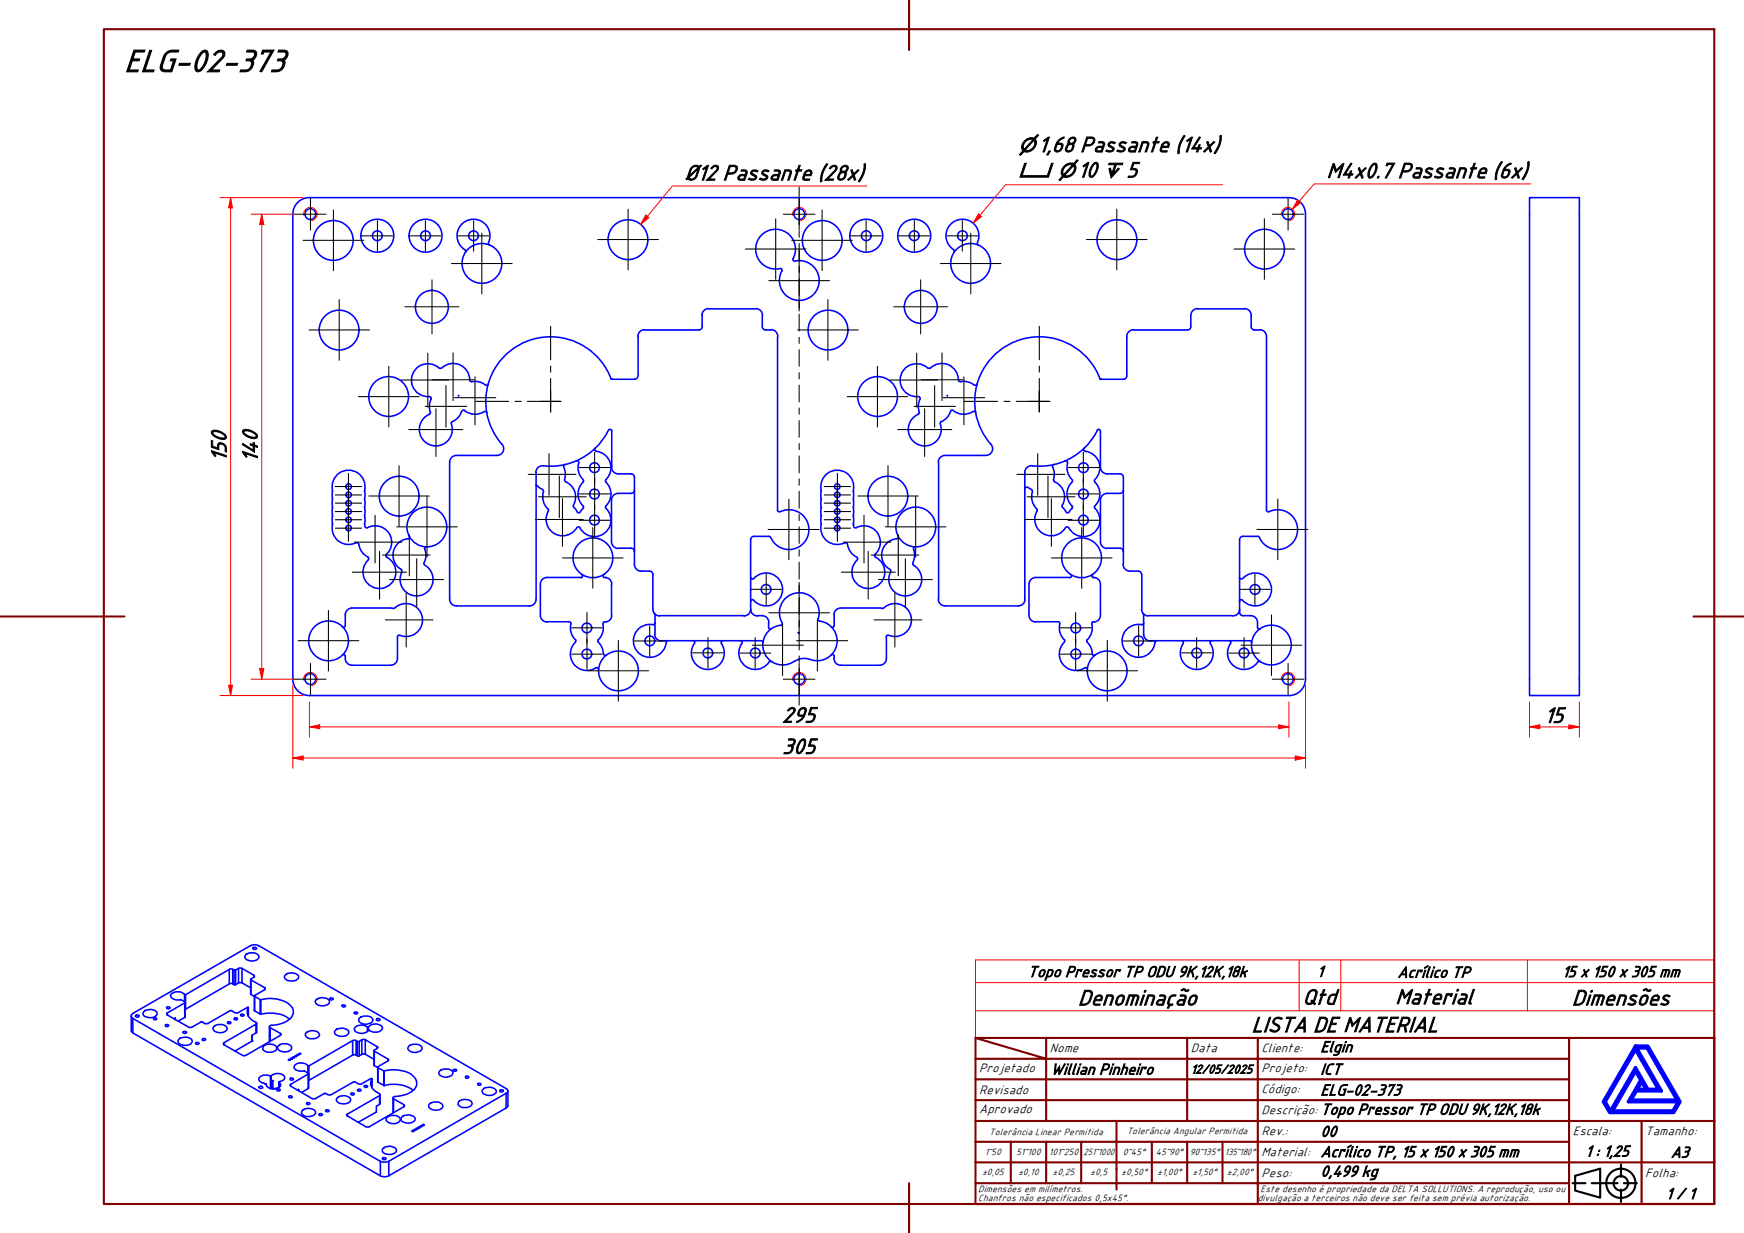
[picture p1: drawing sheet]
<svg xmlns="http://www.w3.org/2000/svg" width="420mm" height="297mm" viewBox="0 0 420 297" stroke-linecap="round" stroke-linejoin="round" font-family="sans-serif">
<!-- layer: Visible (ABNT) -->
<g fill="none" stroke="#00f" stroke-width=".38">
<path d="M74.5 47.6a4 4 0 0 0-4 4M117.7 58.5v.3l.2 .3M235.5 58.5v.3l.2 .3M310.5 47.6a4 4 0 0 1 4 4M112 60.2l.2 .2-.1 .4M155.3 79.4a1.62 1.62 0 0 0-1.6 1.6M169.2 78.7a.79 .79 0 0 1-.8 .8h-13.1M169.2 76v2.7M170.7 74.3a1.62 1.62 0 0 0-1.6 1.7M170.8 74.4h11.3M182.1 74.3a1.62 1.62 0 0 1 1.6 1.7M183.6 76v2.7"/>
<path d="M183.6 78.7a.79 .79 0 0 0 .8 .8M184.5 79.5h1.2M185.8 79.4a1.62 1.62 0 0 1 1.6 1.6M187.9 64.7l.4 .2 .1 .4M191.1 62.3v.4l.4 .2M229.7 60.2l.2 .2v.4M103.4 95.6l.4 .1v.5M103.5 99.8a4 4 0 0 0-2.1 5.3 4 4 0 0 0 5.3 2 4 4 0 0 0 2-5.2l.3-.3M103.7 99.3l-.3 .5M103.9 96.2l-.5 1.5 .3 1.6M105.8 88.7a4 4 0 0 0-6.5 1.6 4 4 0 0 0 4.2 5.2M106.4 88.6h-.6"/>
<path d="M106.4 88.7a4 4 0 0 1 4.3-.8 4 4 0 0 1 2.5 3.6M111.2 99.1l-.8 1.5-1.4 1M111.3 99.1a.41 .41 0 0 1 .6-.2 3.9 3.9 0 0 0 4.7 .3M113.2 91.5l.1 .3 .4 .1M116.6 99.2a.41 .41 0 0 1 .7 .3 15.8 15.8 0 0 0 3.9 7.8 1.62 1.62 0 0 1-1.5 2.4h-9.8M147.4 91.4a15.7 15.7 0 0 0-15.4-10.2 15.7 15.7 0 0 0-14.5 11.5l-.3 .1-1.8-.8h-1.7M147.5 91.3h-.2M147.5 91.4h5.4M153.7 90.6a.79 .79 0 0 1-.8 .8M153.7 81.1v9.4M187.3 81.1v41.8M221.2 95.6l.4 .1v.5"/>
<path d="M221.5 99.3l-.3 .5M224.2 88.6h-.6M229.7 98.9a.41 .41 0 0 0-.7 .2M230.9 91.5l.1 .3 .4 .1M234.4 99.2a.41 .41 0 0 1 .7 .3M235.4 92.5a.41 .41 0 0 1-.7 .2M80.1 118.2v.1M87.8 118.2v.1M110 109.7a1.62 1.62 0 0 0-1.7 1.6v33M129.2 116.8l1.7 1.4a4.3 4.3 0 0 0 1.1 4.4M129.2 116.8v27.5M136 115.5l.3 .5"/>
<path d="M136.1 111.9l-.3 .2v.4M138.9 111l.4 .1 .1 .4M140.5 115.5l.1 .3-.1 .3M146 116.2a4.2 4.2 0 0 1-.1 6l.1 .3M147.3 112.5a1.62 1.62 0 0 0 1.7 1.7h3.1a.79 .79 0 0 1 .7 .8v3.1M147.4 112.6v-8.8l-.3-.4-.5 .2a20.5 20.5 0 0 1-3.3 4.7l.1 .3a4.1 4.1 0 0 1 3.5 2.7 4.1 4.1 0 0 1-1 4.4l.1 .4M152.8 118.1a.79 .79 0 0 1-.7 .8h-3.2a1.62 1.62 0 0 0-1.6 1.6M197.9 118.2v.1M205.6 118.2v.1M226.8 101.6l-.3 .5M247.6 117.4h-.5l-.2 .3M248.5 117.9l.2 .5"/>
<path d="M253.8 115.5l.3 .5M253.9 111.9l-.3 .2v.4M256.6 111l.4 .1 .2 .4M258.3 115.5l.1 .3-.1 .3M261.2 108l-.1 .4 .3 .3M263.8 115.5l-.1 .3 .1 .3M80.1 126.2v.1M80.1 122.2v.1M80.1 124.1v.2M80.1 120.1v.2M85.8 130.8h.4l.2 .3M87.8 120.1v.2"/>
<path d="M87.8 122.2v.1M87.8 124.1v.2M87.8 126.2v.1M88 126.8l.2 .3h.4M88.6 134.2l.2 .3-.1 .4M93.1 133.6l-.1 .3 .2 .3M96.6 137.2l.2 .5M98.6 129.2a.41 .41 0 0 1-.3 .6M102.2 135.6l.1 .5M102.7 131.7a.41 .41 0 0 0-.4 .6M132 122.6l.1 .5M132.1 123.1a4 4 0 0 0 1.4 5.4 4 4 0 0 0 5.5-1.4"/>
<path d="M138.2 121.7v.5M139 127.1l.4-.2 .3 .2M139 123.3l.4 .3 .4-.2M140 139.1h-8.2a1.62 1.62 0 0 0-1.6 1.7v7.4a1.62 1.62 0 0 0 1.6 1.6M140.2 138.4l.1 .5-.4 .3M140.2 138.4a4.8 4.8 0 0 1-1-7.2 4.8 4.8 0 0 1 7.2 0 4.8 4.8 0 0 1-.9 7.2M140.5 121.9l.1 .3-.1 .3M145.5 138.4l-.2 .5 .4 .3M146 122.4a4 4 0 0 1-.4 6.1 4 4 0 0 1-5.9-1.4M147.3 130.5a1.62 1.62 0 0 0 1.6 1.6M147.3 120.5v10M149 132.1h3.1a.79 .79 0 0 1 .7 .8v3.1a1.62 1.62 0 0 0 1.7 1.6"/>
<path d="M154.4 137.6h2.1a.79 .79 0 0 1 .8 .8M157.3 138.4v8.3M180.8 139.1l.2 .3 .3 .1a4.1 4.1 0 0 1 4.1-1.3 4.1 4.1 0 0 1 3.1 3.1 4.1 4.1 0 0 1-2.4 4.4 4.1 4.1 0 0 1-4.8-1.3l-.3 .2-.2 .3M180.8 130v9.1M185.6 129.5l-.3-.3h-3.6a.79 .79 0 0 0-.9 .8M187.3 122.9a.41 .41 0 0 0 .6 .4M188 123.3a4.8 4.8 0 0 1 6.4 2.3 4.8 4.8 0 0 1-2.4 6.4 4.8 4.8 0 0 1-6.3-2.5M197.9 126.2v.1M197.9 122.2v.1M197.9 124.1v.2M197.9 120.1v.2M203.5 130.8h.4l.2 .3"/>
<path d="M205.6 120.1v.2M205.6 122.2v.1M205.6 124.1v.2M205.6 126.2v.1M205.7 126.8l.2 .3h.4M206.4 134.2l.2 .3-.1 .4M210.8 133.6l-.1 .3 .2 .3M214.4 137.2l.2 .5M216.4 129.2a.41 .41 0 0 1-.4 .6M219.9 135.6l.2 .5M220.5 131.7a.41 .41 0 0 0-.4 .6M249.7 122.6l.1 .5"/>
<path d="M255.9 121.7l.1 .5M256.7 127.1l.4-.2 .3 .2M256.8 123.3l.4 .3 .4-.2M257.9 138.4l.2 .5-.4 .3M258.3 121.9l.1 .3-.1 .3M263.3 138.4l-.2 .5 .4 .3M263.8 121.9l-.1 .3 .1 .3M298.6 139.1l.2 .4 .5-.1M303.1 129.2l.3 .3M305.1 122.9a.41 .41 0 0 0 .6 .4 4.8 4.8 0 0 1 6.5 2.2 4.8 4.8 0 0 1-2.4 6.5 4.8 4.8 0 0 1-6.4-2.5M82.5 157.8l.3-.1 .3 .1 .1 .8M82.5 151a4.8 4.8 0 0 0-6.7 0 4.8 4.8 0 0 0 0 6.8 4.8 4.8 0 0 0 6.7 0"/>
<path d="M83.2 158.6a1.62 1.62 0 0 0 1.6 1.7h9.4M83.2 148.1v2.8l-.4 .2-.3-.1M94.1 146.5l.5 .1M94.2 146.5h-9.4a1.62 1.62 0 0 0-1.6 1.6M95.1 146.5l-.5 .1M95.1 146.5a4 4 0 0 1 6.6 2.3 4 4 0 0 1-5.6 4.2l-.3 .4v5.2M95.8 158.6a1.62 1.62 0 0 1-1.7 1.7M108.3 144.4a1.62 1.62 0 0 0 1.7 1.6M129.2 144.4a1.62 1.62 0 0 1-1.7 1.6h-17.6M131.8 149.8h5.3l.4 .1v.4M137.5 150.3v1.8l.4 1.1 .7 .9M138.6 154.1l.1 .3-.1 .3"/>
<path d="M138.6 154.7a4 4 0 0 0-.3 5.3 4 4 0 0 0 5.2 .9M144.1 154.1l-.1 .3 .1 .3M145.4 157.5l.3 .4 .4-.1M145.7 149.8l-.3 .1-.1 .4M157.3 146.8l.4 1M157.3 150.5a4 4 0 0 0-4.6 3.4 4 4 0 0 0 3.6 4.5 4 4 0 0 0 4.3-3.9l.3-.1h6.1l.3 .2v.4M157.7 147.8l.1 2.3-.2 .3-.3 .1M167.3 155a4 4 0 0 0 3.2 6.3 4 4 0 0 0 3.3-6.3M174.1 154.4l-.3 .2v.4M174.2 154.4h4.2l.4 .2-.1 .4M178.7 155a4 4 0 0 0 1 5.6 4 4 0 0 0 5.6-1.1M180.8 146.8a1.62 1.62 0 0 0 1.7 1.6"/>
<path d="M180.8 144.9v1.8M182.4 148.3h1.2M183.6 148.3a1.62 1.62 0 0 1 1.6 1.6M185.2 150v1.3l.3 .3 1.7-.8 .9-.2M188.4 150a.41 .41 0 0 1-.3 .7M191.4 159.3a5.2 5.2 0 0 1-5.8 0l-.3 .2M192.5 152.4l-.1 .2M195.1 158.9l-1.1-.3-1.1 .1-1.5 .7M197.1 149.1v.3a7.6 7.6 0 0 1 3.2 1.6M200.3 157.8a4.8 4.8 0 0 1-5.2 1.1M200.3 151a4.8 4.8 0 0 1 0 6.8M200.3 157.8l.4-.1 .3 .4"/>
<path d="M201 150.7l-.3 .4-.4-.1M212.9 146.5l-.5 .1M214.1 153.1a.41 .41 0 0 0-.6 .3M254.9 149.8l.3 .1 .1 .4M256.4 154.1l.1 .3-.1 .3M261.9 154.1l-.1 .3 .1 .3M263.1 157.5l.3 .4 .4-.1M263.4 149.8l-.3 .1-.1 .4M275.4 147.8l.1 .2M275.5 150.1l-.1 .3-.4 .1M278.7 154.4l-.4 .3M284.7 154.4l.4 .2-.1 .4"/>
<path d="M291.9 154.4l-.3 .2v.4M296.1 154.4l.4 .2v.4M299.3 144.6l-.5-.1-.2 .4M301.1 154.4l.4 .1 .1 .3M303 151.1l.2 .4h.4M303.6 159.4l-.3-.1-.3 .2M70.5 163.6a4 4 0 0 0 4 4M143.6 160.9h.4l.2 .4M261.4 160.9h.4l.2 .4M314.5 163.6a4 4 0 0 1-4 4"/>
<circle cx="198.1" cy="57.9" r="4.8"/>
<circle cx="269.1" cy="57.7" r="4.8"/>
<circle cx="199.5" cy="79.5" r="4.8"/>
<circle cx="233.8" cy="63.5" r="4.8"/>
<circle cx="304.6" cy="60" r="4.8"/>
<circle cx="211.4" cy="95.5" r="4.8"/>
<circle cx="213.9" cy="119.5" r="4.8"/>
<circle cx="220.6" cy="127" r="4.8"/>
<circle cx="260.6" cy="134.4" r="4.8"/>
<circle cx="306.3" cy="155.4" r="4.8"/>
<circle cx="266.7" cy="161.6" r="4.8"/>
</g>
<circle cx="145.7" cy="139.1" r=".19" fill="#00f"/>
<g fill="none" stroke="#00f" stroke-width=".38">
<path d="M70.5 51.6v112M74.5 47.6h236M117.7 58.5a4 4 0 0 0-1.8-5.2 4 4 0 0 0-5.3 1.5 4 4 0 0 0 1.4 5.4M235.5 58.5a4 4 0 0 0-1.8-5.2 4 4 0 0 0-5.3 1.5 4 4 0 0 0 1.4 5.4M314.5 51.6v112M368.5 47.6h12v120h-12zM191 62.3a4.8 4.8 0 0 0-2.9-6.9 4.8 4.8 0 0 0-6 4.5 4.8 4.8 0 0 0 5.8 4.8M191.5 62.9a4.8 4.8 0 0 1 5.9 4.8 4.8 4.8 0 0 1-6.1 4.5 4.8 4.8 0 0 1-2.9-6.9M273.1 79.4a1.62 1.62 0 0 0-1.6 1.6v9.5M286.9 78.7a.79 .79 0 0 1-.8 .8h-13.1M286.9 76v2.7M288.5 74.4h11.3"/>
<path d="M288.5 74.3a1.62 1.62 0 0 0-1.6 1.7M299.8 74.3a1.62 1.62 0 0 1 1.6 1.7M301.4 78.7a.79 .79 0 0 0 .8 .8M301.4 76v2.7M302.2 79.5h1.3M303.5 79.4a1.62 1.62 0 0 1 1.6 1.6v41.9M110.4 95.3v.1M110.5 95.3v.1M117.6 92.5a15.6 15.6 0 0 0-.3 6.9M221.2 99.8a4 4 0 0 0-2.1 5.1 4 4 0 0 0 5.1 2.3 4 4 0 0 0 2.3-5.1M221.6 96.2l-.4 1.5 .3 1.6M223.5 88.7a4 4 0 0 0-6.4 1.6 4 4 0 0 0 4.1 5.2"/>
<path d="M224.1 88.7a4 4 0 0 1 4.4-.8 4 4 0 0 1 2.4 3.6M228.2 95.3v.1M228.2 95.3h.1M228.3 95.3l-.1 .1M229 99.1l-.9 1.5-1.4 1M229.6 98.9a4 4 0 0 0 4.8 .3M231.4 92h1.7l1.6 .8M265.1 91.4a15.6 15.6 0 0 0-22.8-8 15.6 15.6 0 0 0-3.4 23.9 1.62 1.62 0 0 1-1.4 2.4M265.2 91.4h5.4M265.3 91.3h-.2M271.5 90.6a.79 .79 0 0 1-.8 .8M80.1 118.1a4 4 0 0 1 3.9-4.8 4 4 0 0 1 3.8 4.8"/>
<path d="M80.1 118.3v1.8M87.8 118.3v1.8M129.2 113.8v3M135.8 112.5l.4 1.5-.2 1.5M136.3 116.1a4 4 0 0 1 1.8 5.6M139.4 111.5a4 4 0 0 0 1.1 4M140.5 116.2a4 4 0 0 0 0 5.7M143.4 108a16.3 16.3 0 0 1-13.2 4.3l-.8 .6-.3 .9M152.8 118.1v14.8M197.8 118.1a4 4 0 0 1 3.9-4.8 4 4 0 0 1 3.9 4.8M197.8 118.3v1.8M205.6 118.3v1.8"/>
<path d="M226.1 111.3v33M227.7 109.7a1.62 1.62 0 0 0-1.6 1.6M227.7 109.7h9.8M246.9 113.8v30.5M247.6 117.4l.9 .5M248.7 118.5a4 4 0 0 0 1.1 4.1M253.6 112.5l.4 1.5-.2 1.5M254.1 116.1a4 4 0 0 1 1.8 5.6M257.2 111.5a4 4 0 0 0 1.1 4M258.3 116.2a4 4 0 0 0 0 5.7M261.4 108.7a4 4 0 0 1 3.4 2.7 4 4 0 0 1-1 4.1M263.8 116.2a4 4 0 0 1 0 5.7"/>
<path d="M264.3 103.7l.5-.3 .3 .4v8.7a1.62 1.62 0 0 0 1.6 1.7M264.4 103.6a15.6 15.6 0 0 1-16.1 8.6l-.6 .2-.5 .5-.3 .9M266.7 114.2h3.1a.79 .79 0 0 1 .8 .8v21M266.7 118.9a1.62 1.62 0 0 0-1.6 1.6M270.6 118.1a.79 .79 0 0 1-.8 .8h-3.1M80.1 126.3a4 4 0 0 0 1.4 4 4 4 0 0 0 4.3 .4M80.1 124.3v1.8M80.1 122.3v1.8M80.1 120.3v1.8M86.4 131.1l.6 1.6 .7 .9 1 .6M87.8 126.3l.1 .5M87.8 120.3v1.8"/>
<path d="M87.8 124.3v1.8M87.8 122.3v1.8M88.6 127.1a4 4 0 0 1 5 1.3 4 4 0 0 1-.5 5.2M93.1 134.2a4 4 0 0 1 1.6 5.8 4 4 0 0 1-5.9 .8 4 4 0 0 1-.1-5.9M98.3 129.8a4 4 0 0 0-3.5 3.1 4 4 0 0 0 1.9 4.3M102.3 136.1a4 4 0 0 1 1.5 5.4 4 4 0 0 1-5.3 1.6 4 4 0 0 1-1.7-5.3M102.3 132.3l.3 1.7-.4 1.6M138.2 122.2l.9 1.1M140.2 138.4a4.8 4.8 0 0 0 5.3 0M140.5 122.4l-.7 .9M145.8 139.1a1.62 1.62 0 0 1 1.6 1.6M180.8 139.1v5.8"/>
<path d="M197.8 126.3a4 4 0 0 0 1.5 4 4 4 0 0 0 4.2 .4M197.8 124.3v1.8M197.8 122.3v1.8M197.8 120.3v1.8M204.2 131.1l.5 1.6 .7 .9 1 .6M205.6 126.3l.1 .5M205.6 120.3v1.8M205.6 124.3v1.8M205.6 122.3v1.8M206.3 127.1a4 4 0 0 1 5.1 1.3 4 4 0 0 1-.6 5.2M210.9 134.2a4 4 0 0 1 1.6 5.8 4 4 0 0 1-5.9 .8 4 4 0 0 1-.1-5.9M216 129.8a4 4 0 0 0-3.5 3.1 4 4 0 0 0 1.9 4.3"/>
<path d="M220 136.1a4 4 0 0 1 1.6 5.4 4 4 0 0 1-5.4 1.6 4 4 0 0 1-1.6-5.3M220.1 132.3l.2 1.7-.4 1.6M249.8 123.1a4 4 0 0 0 1.5 5.4 4 4 0 0 0 5.4-1.4M256 122.2l.8 1.1M257.7 139.1h-8.2a1.62 1.62 0 0 0-1.6 1.7v7.4a1.62 1.62 0 0 0 1.6 1.6M258.3 122.4l-.7 .9M263.5 139.1a1.62 1.62 0 0 1 1.6 1.6v7.5a1.62 1.62 0 0 1-1.6 1.6M263.8 122.4a4 4 0 0 1-.4 6.1 4 4 0 0 1-5.9-1.4M265.1 130.5a1.62 1.62 0 0 0 1.6 1.6M265.1 120.5v10M266.7 132.1h3.1a.79 .79 0 0 1 .8 .8M270.6 136a1.62 1.62 0 0 0 1.6 1.6"/>
<path d="M272.2 137.6h2.1M274.2 137.6a.79 .79 0 0 1 .8 .8M275.1 138.4v8.3M298.6 130v17.6M299.4 139.4a4 4 0 0 1 5.7-.3 4 4 0 0 1 0 5.8 4 4 0 0 1-5.7-.3M299.4 129.2h3.6M299.4 129.2a.79 .79 0 0 0-.8 .8M82.5 151a4.8 4.8 0 0 1 0 6.8M144.1 154.7l.9 1.3 .4 1.5M145.2 150.3l.1 1.2-.2 1.2-1 1.4M145.7 149.8h.1M147.3 140.8v7.4"/>
<path d="M147.4 148.2a1.62 1.62 0 0 1-1.6 1.6M157.7 147.8l.5 .4 .7 .2M157.7 152.8a1.62 1.62 0 0 0 1.7 1.6M157.8 150.1v2.7M158.9 148.3h20.4M159.4 154.4h1.5M166.9 154.4h7.3M178.4 154.4h5l.3 .1 .1 .3M180.8 146.8a1.62 1.62 0 0 1-1.6 1.6M185.8 151.5a4.8 4.8 0 0 0 .1 7.9M192.3 152.4l.1 .2M192.3 152.4h.2"/>
<path d="M197.1 149.1a4.8 4.8 0 0 0-5.1-6.3 4.8 4.8 0 0 0-3.6 7.2M200.9 158.6a1.62 1.62 0 0 0 1.6 1.7h9.4M201 148.1v2.6M201 158v.6M211.9 146.5h-9.4a1.62 1.62 0 0 0-1.6 1.6M211.9 146.5l.5 .1M212.9 146.5a4 4 0 0 1 6.6 2.1 4 4 0 0 1-5.4 4.4M213.6 158.6a1.62 1.62 0 0 1-1.7 1.7M213.6 153.4v5.2M226.1 144.4a1.62 1.62 0 0 0 1.6 1.6M247 144.4a1.62 1.62 0 0 1-1.7 1.6h-17.6M249.6 149.8h5.3"/>
<path d="M255.3 150.3v1.8l.4 1.1 .7 .9M256.4 154.7a4 4 0 0 0-.3 5.3 4 4 0 0 0 5.2 .9M261.9 154.7l.9 1.3 .3 1.5M263 150.3l.1 1.2-.2 1.2-1 1.4M263.5 149.8h.1M275 146.8a1.62 1.62 0 0 0 1.6 1.6M275 150.5a4 4 0 0 0-4.6 3.3 4 4 0 0 0 3.4 4.5 4 4 0 0 0 4.4-3.6M275.5 152.8a1.62 1.62 0 0 0 1.6 1.6M275.5 148.1v4.7M276.7 148.3h20.3M277.1 154.4h24.1M285.1 155a4 4 0 0 0 3.2 6.3 4 4 0 0 0 3.3-6.3"/>
<path d="M296.5 155a4 4 0 0 0 .9 5.6 4 4 0 0 0 5.6-1.1M298.6 146.8a1.62 1.62 0 0 1-1.6 1.6M298.6 147.5a.79 .79 0 0 0 .8 .8M299.4 148.3h2M301.3 148.3a1.62 1.62 0 0 1 1.7 1.6v1.3M74.5 167.6h236M31.6 248.3l.4 .5M63.4 260.9l.3 .1 .5 .5M74.4 260.3h.1M122.4 266.3l-.5 .6M91.6 283.3l1 .2 1.1-.2"/>
<circle cx="74.8" cy="51.6" r="1.3"/>
<circle cx="80.3" cy="57.9" r="4.8"/>
<circle cx="90.9" cy="56.8" r="1.17"/>
<circle cx="90.9" cy="56.8" r="4"/>
<circle cx="102.5" cy="56.8" r="1.17"/>
<circle cx="102.5" cy="56.8" r="4"/>
<circle cx="114.1" cy="56.8" r="1.17"/>
<circle cx="151.3" cy="57.7" r="4.8"/>
<circle cx="192.6" cy="51.6" r="1.3"/>
<circle cx="208.7" cy="56.8" r="1.17"/>
<circle cx="208.7" cy="56.8" r="4"/>
<circle cx="220.2" cy="56.8" r="1.17"/>
<circle cx="220.3" cy="56.8" r="4"/>
<circle cx="231.9" cy="56.8" r="1.17"/>
<circle cx="310.3" cy="51.6" r="1.3"/>
<circle cx="81.7" cy="79.5" r="4.8"/>
<circle cx="104" cy="73.9" r="4"/>
<circle cx="116.1" cy="63.5" r="4.8"/>
<circle cx="221.8" cy="73.9" r="4"/>
<circle cx="93.6" cy="95.5" r="4.8"/>
<circle cx="84" cy="117.2" r=".67"/>
<circle cx="84" cy="119.2" r=".67"/>
<circle cx="96.2" cy="119.5" r="4.8"/>
<circle cx="143.2" cy="112.7" r="1.17"/>
<circle cx="143.2" cy="119" r="1.17"/>
<circle cx="201.7" cy="117.2" r=".67"/>
<circle cx="201.7" cy="119.2" r=".67"/>
<circle cx="261" cy="119" r="1.17"/>
<circle cx="261" cy="112.7" r="1.17"/>
<circle cx="84" cy="121.2" r=".67"/>
<circle cx="84" cy="125.2" r=".67"/>
<circle cx="84" cy="127.2" r=".67"/>
<circle cx="84" cy="123.2" r=".67"/>
<circle cx="102.8" cy="127" r="4.8"/>
<circle cx="143.2" cy="125.3" r="1.17"/>
<circle cx="201.7" cy="121.2" r=".67"/>
<circle cx="201.7" cy="125.2" r=".67"/>
<circle cx="201.7" cy="127.2" r=".67"/>
<circle cx="201.7" cy="123.2" r=".67"/>
<circle cx="261" cy="125.3" r="1.17"/>
<circle cx="141.4" cy="157.6" r="1.17"/>
<circle cx="141.4" cy="151.3" r="1.17"/>
<circle cx="156.6" cy="154.4" r="1.17"/>
<circle cx="170.5" cy="157.3" r="1.17"/>
<circle cx="182" cy="157.3" r="1.17"/>
<circle cx="184.6" cy="142" r="1.17"/>
<circle cx="259.2" cy="151.3" r="1.17"/>
<circle cx="259.2" cy="157.6" r="1.17"/>
<circle cx="274.3" cy="154.4" r="1.17"/>
<circle cx="288.3" cy="157.3" r="1.17"/>
<circle cx="299.7" cy="157.3" r="1.17"/>
<circle cx="302.4" cy="142" r="1.17"/>
<circle cx="74.8" cy="163.6" r="1.3"/>
<circle cx="149" cy="161.6" r="4.8"/>
<circle cx="192.6" cy="163.6" r="1.3"/>
<circle cx="310.3" cy="163.6" r="1.3"/>
</g>
<!-- layer: Visible Narrow (ABNT) -->
<path d="M73.2 51.9a1.62 1.62 0 0 1 1.3-1.9 1.62 1.62 0 0 1 1.9 1.3 1.62 1.62 0 0 1-1.3 1.9M191 51.9a1.62 1.62 0 0 1 1.3-1.9 1.62 1.62 0 0 1 1.9 1.3 1.62 1.62 0 0 1-1.4 1.9M308.7 51.9a1.62 1.62 0 0 1 1.3-1.9 1.62 1.62 0 0 1 1.9 1.3 1.62 1.62 0 0 1-1.3 1.9M73.2 163.9a1.62 1.62 0 0 1 1.3-1.9 1.62 1.62 0 0 1 1.9 1.3 1.62 1.62 0 0 1-1.3 1.9M191 163.9a1.62 1.62 0 0 1 1.3-1.9 1.62 1.62 0 0 1 1.9 1.3 1.62 1.62 0 0 1-1.4 1.9M308.7 163.9a1.62 1.62 0 0 1 1.3-1.9 1.62 1.62 0 0 1 1.9 1.3 1.62 1.62 0 0 1-1.3 1.9" fill="none" stroke="#f00" stroke-width=".24"/>
<!-- layer: Visible (ABNT) -->
<circle cx="60.7" cy="250.8" r=".19" fill="#00f"/>
<g fill="none" stroke="#00f" stroke-width=".38">
<path d="M44.4 239.6h.3v3.5h-.1M44.4 239.6a2.46 2.46 0 0 0-3.3 0 1.43 1.43 0 0 0 2 1.3l.5-.1M44.4 239.6v1.7M59.2 230a2.24 2.24 0 0 1 3.2 .4 1.97 1.97 0 0 1-3.2 .5 .69 .69 0 0 1 0-.9zM60.3 227.8l1-.2 1.1 .2M68.6 235.1a2.19 2.19 0 0 1 3.3 .2 1.63 1.63 0 0 1-2.2 1l-.4-.1a.92 .92 0 0 1-.7-1.1zM31.6 244.8v3.5M32 244.1a.67 .67 0 0 0-.4 .6 .67 .67 0 0 0 .4 .6v3.5M34.9 243.4a2.2 2.2 0 0 1 2.9 .7 1.63 1.63 0 0 1-2.2 1l-.4-.1a.8 .8 0 0 1-.7-.7 .8 .8 0 0 1 .4-.9zM42 245.4v.1M42.2 245.2v.4M43.4 250.1a2.2 2.2 0 0 1 2.9 .6 1.63 1.63 0 0 1-2.3 1.1l-.4-.2a.8 .8 0 0 1-.7-.6 .8 .8 0 0 1 .5-.9z"/>
<path d="M51.6 247.3a2.18 2.18 0 0 1 3.1 .4 1.94 1.94 0 0 1-3.2 .5 .63 .63 0 0 1 .1-.9zM60.7 249.4v1.4M63.5 252a2.32 2.32 0 0 1 3.1 .2 1.06 1.06 0 0 1-1.3 1.3l-1.3-.1a.8 .8 0 0 1-.5-1.4zM65.2 259.2h.1M65.2 259.2a2.1 2.1 0 0 0-2.8 .7 1 1 0 0 0 1 1M65.2 259.2v3M67.1 251.9a2.18 2.18 0 0 1 3.2 .4 1.94 1.94 0 0 1-3.2 .5 .63 .63 0 0 1 0-.9zM73.2 258h.1M73.8 248.8a2.25 2.25 0 0 1 3.2 .4 1.46 1.46 0 0 1-1.9 1l-.8-.1a.8 .8 0 0 1-.5-1.3zM74.2 256.7l.2 .1M76.2 240.8a2.41 2.41 0 0 1 3.1 .2 1.08 1.08 0 0 1-1.3 1.3l-1.3-.1a.8 .8 0 0 1-.5-1.4zM81.1 248a2.2 2.2 0 0 1 2.9 .6 1.63 1.63 0 0 1-2.3 1l-.4-.1a.8 .8 0 0 1-.7-.7 .8 .8 0 0 1 .5-.8z"/>
<path d="M86.6 245.2a2.24 2.24 0 0 1 3.3 .5 1.89 1.89 0 0 1-2.7 .9l-.4-.2a.68 .68 0 0 1-.2-1.2zM88.7 248.2h.3M88.8 247.4h-.3M63.9 261.1h.2v.2M63.9 261.1v.1M67.2 260.7v1.3M67.3 260.6l-.1 .1M71.7 262.6h.1M121.9 262.2a.59 .59 0 0 1 .5 .6 .59 .59 0 0 1-.5 .6v3.5M122.4 262.8v3.5M91.6 283.3v-3.5l.7 .2 1.4-.2v3.5"/>
</g>
<circle cx="65.7" cy="260.3" r=".19" fill="#00f"/>
<g fill="none" stroke="#00f" stroke-width=".38">
<path d="M70 259.8l.4-.1 .3 .2a.39 .39 0 0 1-.4 .3 .39 .39 0 0 1-.4-.3zM73.2 258a1.78 1.78 0 0 1-2.3-1 2.04 2.04 0 0 1 3.3-.3v1.8M73.3 258l1.1 .6-.2 .1M74.2 258.7l-4.2 2.5v.5M74.2 258.7v3.5M74.4 258.6v3.5l-.2 .1M74.4 256.8l10.6-6.1v3.5l-10.6 6.1zM85 254.2l.4-.2 .4 .2M85 250.7l.4-.1 .4 .1M85.8 254.2v-3.5l.3 .2v3.5M85.8 254.2l.3 .2M86.1 254.4h.5"/>
<path d="M86.1 250.9h.5M87.2 254l.4-.1 .4 .1M87.2 250.5l.4-.1 .4 .1M87.2 250.5l-.6 .4v3.5M87.2 254l-.6 .4M87.2 250.5v3.5M88 250.5l2.9 1.6v.5M88 254l2.1 1.2M88 250.5v3.5M88.7 248.2a2.07 2.07 0 0 1-3.3-.1l-.1-.3a2.25 2.25 0 0 1 3.2-.4v1.1M88.8 248.2v-.8a2.24 2.24 0 0 1 3.3 .1 1.64 1.64 0 0 1-2.1 1.2l-1-.5M89.6 259.9a2.29 2.29 0 0 0 1.2 3.2l.7 .5-.1 .4"/>
<path d="M89.6 259.9l-.3-.1-2.4 1.4a1.58 1.58 0 0 1-1.4-.5h-.3l-5.4 3-.4 .1-1.2-.4-2.4 1.3h-.6l-5.2-3M89.6 259.9v2.1M90.1 253.1l.1 3.6M90.2 256.7l.8 .5M90.9 252.1l.2 .2-.2 .3M90.9 252.6l-.7 .4v.2M91 257.1l.1 3.6M91.1 257.2l1.4 .8v3.5M91.1 257.2v3.5M92.5 258h.1M92.5 258a8.6 8.6 0 0 1 6.9 1.1 2.32 2.32 0 0 1 1 2.3 2.32 2.32 0 0 1-1.7 1.9l-2 .7-1.9 .3h-.1l.1 .4M92.5 258v3.5"/>
<path d="M93.5 255.1l.2 .2-.2 .3M93.5 255.6l-2.4 1.4v.2M93.5 255.1l-3.3-1.9v3.5M93.5 255.1v.5M98.5 252a2.53 2.53 0 0 1 3.1 .2 .94 .94 0 0 1-1 1.2 1.82 1.82 0 0 1-2.4-.9zM105.9 258a2.24 2.24 0 0 1 3.3 .4 1.89 1.89 0 0 1-2.7 .9l-.4-.2a.68 .68 0 0 1-.2-1.1zM109.3 257.7h.7a.39 .39 0 0 1-.4 .3 .39 .39 0 0 1-.4-.3zM112.2 259.3h.4l.4 .2-.7 .3-.2-.2zM64.2 261.5a2.14 2.14 0 0 0 3.4-.1l-.4-.7v1.3M65.7 260.3v2M66.7 262.5l.2-.1 .6 .1a.43 .43 0 0 1-.4 .3 .43 .43 0 0 1-.4-.3zM66.9 262.1l-1.1 .2"/>
<path d="M67.3 260.6l.4-.1a.83 .83 0 0 0 .9-.8 .83 .83 0 0 0-.7-.9l-1.2-.2-1.1 .3-.3 .3v3.1M69.6 264.1l.2-.1 .6 .1a.39 .39 0 0 1-.4 .4 .39 .39 0 0 1-.4-.4zM70 261.2l-.2 .2 .2 .3M71.6 262.6l.3-.2v.4M72.8 267.5a2.32 2.32 0 0 1 3.1 .2 1.06 1.06 0 0 1-1.3 1.3h-.4a1.06 1.06 0 0 1-1.2-.3 1.06 1.06 0 0 1-.2-1.2zM73.9 265.7l.4-.1 .4 .3-.7 .2-.1-.2zM74.2 262.2l-1.6 1M77 268.3l.7 .1a.42 .42 0 0 1-.4 .4 .42 .42 0 0 1-.5-.3zM78.4 267.5l.7-.1 .2 .2-.6 .2zM81.1 264.7a2.19 2.19 0 0 1 3.4 .1 1.63 1.63 0 0 1-2.3 1.1l-.4-.1a.92 .92 0 0 1-.7-1.1zM83.7 268.4l-.2 .3 .2 .1M83.7 268.4v.4"/>
<path d="M84.6 263.4h.7a.42 .42 0 0 1-.3 .4 .42 .42 0 0 1-.5-.3zM86.1 262.6l.5-.2 .3 .2a.43 .43 0 0 1-.4 .3 .43 .43 0 0 1-.4-.3zM87.8 261.5h.4l.4 .2-.5 .3-.4-.3zM91.1 260.7l1.4 .8M91.4 266.1l-.7 .4v1.4l-4.4 2.5M91.4 264v2.1M91.4 264l-7.7 4.4M91.6 263.7l-.2 2.4M92.1 276.8a2.19 2.19 0 0 1 3.4 .2 1.63 1.63 0 0 1-2.3 1.1l-.4-.1a.92 .92 0 0 1-.7-1.2zM92.5 261.5a8.1 8.1 0 0 1 7 1.2M93.3 269.2a2.18 2.18 0 0 1 3.2 .4 1.94 1.94 0 0 1-3.3 .5 .63 .63 0 0 1 .1-.9zM94.7 264.5v3.6"/>
<path d="M94.8 264.7l2.5 1.4v.5M94.8 264.7v3.3M96.6 269.3a2.19 2.19 0 0 1 3.4 .2 1.63 1.63 0 0 1-2.3 1l-.4-.1a.82 .82 0 0 1-.7-1.1zM97.3 266.6l-8.5 4.9-.7-.1-4.4-2.6M97.3 266.1l.2 .3-.2 .2M99.2 272.5l.4-.2 .1 .2zM99.8 272.1l.4 .1-.4 .1zM100.3 271.8l.4 .1-.4 .1zM101.3 271.2l.4 .1-.4 .1zM103.5 265.9a2.18 2.18 0 0 1 3.2 .5 1.63 1.63 0 0 1-2.3 1l-.7-.3a.75 .75 0 0 1-.2-1.2zM110.6 265.4a2.32 2.32 0 0 1 3.1 .1 1.06 1.06 0 0 1-1.4 1.3h-.4a1.06 1.06 0 0 1-1.2-.3 1.06 1.06 0 0 1-.1-1.1zM115.2 261l.6 .1a.38 .38 0 0 1-.3 .4 .38 .38 0 0 1-.4-.3z"/>
<path d="M116.2 262.6a2.19 2.19 0 0 1 3.4 .2 1.63 1.63 0 0 1-2.3 1l-.4-.1a.82 .82 0 0 1-.7-1.1z"/>
<circle cx="100.9" cy="271.6" r=".2"/>
<circle cx="101.9" cy="271.1" r=".2"/>
</g>
<circle cx="63.9" cy="261.1" r=".19" fill="#00f"/>
<g fill="none" stroke="#00f" stroke-width=".38">
<path d="M55.2 237l.2-.1 .7 .1M55.2 233.5l.2-.1 .7 .1M55.2 237l-10.5 6.1M55.2 233.5l-10.5 6.1M55.2 233.5v3.5M56.1 237l.3 .2M56.1 233.5l.3 .2M56.1 233.5v3.5M56.4 237.2h.4M56.4 233.7h.4M56.4 233.7v3.5M56.8 233.7v3.5"/>
<path d="M57.5 236.8h.8M57.5 233.3h.8M57.5 236.8l-.7 .4M57.5 233.3l-.7 .4M57.5 233.3v3.5M58.3 236.8l2.1 1.2M58.3 233.3l2.9 1.6M58.3 233.3v3.5M60.3 227.8l-28.3 16.3M60.4 236l.1 3.6M60.5 239.6l.8 .4M60.5 236.1l3.3 1.8"/>
<path d="M60.5 236.1v3.5M61 228.3h.8a.42 .42 0 0 1-.4 .4 .42 .42 0 0 1-.4-.3zM61.2 234.9l.1 .2-.1 .3M61.2 235.4l-.7 .4v.3M61.2 234.9v.5M61.3 239.9v3.6M62.4 227.8l59.5 34.4M63.8 237.9l.1 .1-.1 .4M63.8 238.4l-2.5 1.4v.2M63.8 237.9v.5M32 248.8l59.6 34.5M32 245.3l59.6 34.5"/>
<path d="M32.6 244.7l.4-.2 .5 .2a.46 .46 0 0 1-.4 .3 .46 .46 0 0 1-.5-.3zM37 245.2h.4l.4 .2-.7 .3-.1-.2zM39.9 246.9l.4-.1 .3 .2a.43 .43 0 0 1-.4 .3 .43 .43 0 0 1-.4-.3zM40.3 242.6l.7 .1a.42 .42 0 0 1-.4 .4 .42 .42 0 0 1-.5-.4zM40.3 244.5l5.5 3.1 2.7-1.4 1 .4h.6l5.3-3.1h.4a1.58 1.58 0 0 0 1.4 .5l2.6-1.3a2.61 2.61 0 0 0 1.9 3.6l.1 .2-.1 .2M40.3 244l-.2 .3 .2 .2M40.3 244v.5M42.2 245.2l-.3 .2M43.6 240.8l.9 .5v.3M44.2 248.5l.7 .1a.42 .42 0 0 1-.4 .4 .42 .42 0 0 1-.4-.3zM44.5 245.1l-1.6 .9M44.5 241.6l-4.2 2.4"/>
<path d="M44.5 241.6v3.5M44.6 241.5l-.1 3.6M47.1 251.3l.3-.2 .5 .2a.42 .42 0 0 1-.3 .3 .42 .42 0 0 1-.5-.3zM48.8 250.2h.4l.3 .2a.43 .43 0 0 1-.4 .3 .43 .43 0 0 1-.4-.3zM54 251.2l-.2 .2 .2 .3M54 251.2v.5M54.8 246.3l.3-.1 .5 .1a.43 .43 0 0 1-.4 .3 .43 .43 0 0 1-.4-.3zM56.5 245.3h.7a.42 .42 0 0 1-.4 .4 .42 .42 0 0 1-.4-.3zM58 244.5l.3-.2 .5 .2a.43 .43 0 0 1-.4 .3 .43 .43 0 0 1-.4-.3zM59.8 242.7v2.1M60.7 250.8l-4.1 2.4M61.3 240l1.4 .8v3.5"/>
<path d="M61.3 243.5l1.4 .8M61.3 240v3.5M61.7 246.7l-7.7 4.5M61.7 246.7v2.1M61.7 248.8l-1 .6M61.8 246.6v2.1l-.1 .1M62.7 244.3h.1M62.8 244.3a8.4 8.4 0 0 1 7 1.2M62.8 240.8a7.7 7.7 0 0 1 7.3 1.6 2.1 2.1 0 0 1-.6 3.3 8.3 8.3 0 0 1-4.4 1.4l-.2 .2 .2 .3M62.8 240.8l-.1 3.5M62.8 240.8v3.5M64.9 247.3l.1 3.6"/>
<path d="M65.1 247.6l2.5 1.4M65.1 247.6v3.3M67.6 249.4l-8.8 5-4.8-2.7M67.6 249l.2 .2-.2 .2M67.6 249v.4M69.5 255.2l.4 .1-.3 .1zM70 255l.3-.1 .1 .2zM70.5 254.6l.4 .1-.3 .2zM71.1 254.4h.3l-.3 .2zM72.1 253.7l.4 .2-.4 .1zM79.6 240.5h.7a.42 .42 0 0 1-.4 .4 .42 .42 0 0 1-.5-.3zM82.4 242.2l.3-.1 .5 .1a.41 .41 0 0 1-.4 .4 .41 .41 0 0 1-.4-.4z"/>
<path d="M85.4 243.9l.4-.1 .3 .2a.39 .39 0 0 1-.4 .3 .39 .39 0 0 1-.4-.3zM90.8 245.4l.4-.1 .4 .2a.45 .45 0 0 1-.5 .4 .45 .45 0 0 1-.4-.4zM62.4 261.9l.5-.2 .4 .3-.4 .2-.4-.1zM92.1 279.1l.4-.2 .5 .1a.42 .42 0 0 1-.4 .4 .42 .42 0 0 1-.5-.3zM120.4 262.7l.3-.1 .6 .1a.45 .45 0 0 1-.5 .4 .45 .45 0 0 1-.4-.4zM121.9 266.9l-28.2 16.4M121.9 263.4l-28.2 16.4"/>
<circle cx="71.7" cy="254.2" r=".2"/>
</g>
<path d="M313 48.5l-1.7 1.9M235 236.7h178v-5.4h-178v12.2M313 231.3v12.2M323 231.3v12.2M368 231.3v12.2M413 236.7v6.8h-178M235 243.5v6.5h178v-6.5" fill="none" stroke="#f00" stroke-width=".24"/>
<!-- layer: Borda A3/A4 (ABNT) -->
<g fill="none" stroke="#800000" stroke-width=".51">
<path d="M25 7h388v283.1h-388zM219 0v12.1M0 148.5h30M408 148.5h12M235 250l17 5.1h-17M235 250h178v40.1h-178zM252 255.1h34v4.9h17M252 255.1v15M252 250v5.1M286 250v5.1h17v4.9M303 250v5.1h75M378 250v20.1h-143"/>
<path d="M235 260h51v10.1M235 275.1h17M243.5 275.1v9.9M260.5 275.1h-8.5v9.9M269 270.1v16.5M277.5 275.1v9.9h-42.5M286 275.1v9.9h8.5M294.5 275.1v9.9M303 275.1h-42.5v9.9M303 260v5h-68M303 275.1v9.9h75M303 260h75"/>
<path d="M303 275.1h75M378 265h-75v10.1M395.5 270.1v9.9h17.5M413 270.1h-35v9.9h17.5v10.1M219 285v12M235 280h143v10.1M277.5 285h8.5M294.5 285h8.5v5.1"/>
</g>
<path d="M394 258l1.3 2.2-3 5.2h12l-1.3 2.2h-14.5zM394 252.8l5.5 9.6h-2.5l-3-5.2-6 10.4-1.3-2.2zM394 252h3l7.7 13.4-1.5 2.6h-15.4l-1.5-2.6zM394.3 252.5h2.5l7.3 12.5h-11.2l1.3-2.2h6zM395.5 260.7l1.1 1.7h-2.1z" fill="none" stroke="#00f" stroke-width=".83"/>
<!-- layer: 0 -->
<path d="M387.8 268h15.4" fill="none" stroke="#000" stroke-width=".24"/>
<g fill="none" stroke="#000" stroke-width=".51">
<path d="M378.8 285h3.2M379.5 283.3l6-1.8v7l-6-1.7zM383.5 285h6.2M390.5 280.5v3M390.5 286.6v2.9M391.2 285h3.1"/>
<circle cx="390.5" cy="285.1" r="3.5"/>
<circle cx="390.5" cy="285.1" r="1.75"/>
</g>
<!-- layer: Marca de centro (ISO) -->
<g fill="none" stroke="#000" stroke-width=".25">
<path d="M71 51.6h7.5M73 57.9h14.6M74.8 47.8v7.6M80.3 50.6v14.6M87.2 56.8h7.4M90.9 53.1v7.4M98.8 56.8h7.4M102.5 53.1v7.4M110.4 56.8h7.4M114.1 53.1v7.4M116.1 56.2v14.6M144 57.7h14.6"/>
<path d="M151.3 50.4v14.6M179.6 60h14.6M186.9 52.7v14.6M188.7 51.6h7.6M190.8 57.9h14.6M192.5 47.8v7.6M198.1 50.6v14.6M205 56.8h7.3M208.7 53.1v7.4M216.6 56.8h7.4M220.3 53.1v7.4M228.2 56.8h7.4"/>
<path d="M231.8 53.1v7.4M233.9 56.2v14.6M261.7 57.7h14.7M269 50.4v14.6M297.3 60h14.6M304.6 52.7v14.6M306.5 51.6h7.6M310.3 47.8v7.6M74.4 79.5h14.6M81.7 72.2v14.6M108.8 63.5h14.6M132.7 78.6v8.1"/>
<path d="M185.2 67.6h14.6M192.2 79.5h14.6M192.5 60.3v14.6M199.5 72.2v14.6M226.6 63.5h14.6M250.4 78.6v8.1M86.4 95.6h14.6M93.7 88.3v14.6M114.6 96.7h8M124.1 96.7h1.5M127.1 96.7h5.6h-2.6M132.7 91.2v5.5v-2.5"/>
<path d="M132.7 99.2v-2.5v2.5M132.7 88.2v1.4M135.1 96.7h-2.4h2.4M204.1 95.6h14.6M211.4 88.3v14.6M232.3 96.7h8M241.9 96.7h1.4M244.9 96.7h5.5h-2.5M250.4 91.2v5.5v-2.5M250.4 99.2v-2.5v2.5M250.4 88.2v1.4M252.9 96.7h-2.5h2.5"/>
<path d="M80.8 119.2h6.3M80.8 117.2h6.3M83.9 118v6.4M83.9 116.1v6.3M83.9 114v6.4M88.8 119.5h14.6M96.1 112.2v14.6M102.9 119.6v14.6M139.5 119h7.4M139.5 112.6h7.4M143.3 115.3v7.4M143.3 109v7.4"/>
<path d="M198.6 119.2h6.3M198.6 117.2h6.3M201.7 118v6.4M201.7 116.1v6.3M201.7 114v6.4M206.6 119.5h14.6M213.9 112.2v14.6M220.6 119.6v14.6M257.3 119h7.4M257.3 112.6h7.4M261 115.3v7.4M261 109v7.4"/>
<path d="M80.8 123.2h6.3M80.8 127.2h6.3M80.8 125.2h6.3M80.8 121.2h6.3M83.9 120.1v6.3M83.9 124.1v6.3M83.9 122v6.4M95.6 126.9h14.6M135.5 134.4h14.6M139.5 125.3h7.4M142.8 127.1v14.6M143.3 121.7v7.3"/>
<path d="M184.6 138.3v7.4M185 127.6h12.4M190.1 120.3v14.6M198.6 123.2h6.3M198.6 127.2h6.3M198.6 125.2h6.3M198.6 121.2h6.3M201.7 120.1v6.3M201.7 124.1v6.3M201.7 122v6.4M213.3 126.9h14.6M253.3 134.4h14.6"/>
<path d="M257.3 125.3h7.4M260.6 127.1v14.6M261 121.7v7.3M302.3 138.3v7.4M302.8 127.6h12.3M307.8 120.3v14.6M71.8 154.4h14.6M74.8 159.8v7.6M79.1 147.1v14.6M137.7 157.6h7.4M137.7 151.2h7.4M141.4 153.9v7.4"/>
<path d="M141.4 147.6v7.3M149 154.3v14.6M152.8 154.4h7.4M156.5 150.7v7.4M166.9 157.3h7.3M170.6 153.6v7.4M178.2 157.3h7.5M180.8 142h7.5M181.2 155.4h12.3M181.9 153.6v7.4M185.2 147.6h14.6M188.5 150.4v12.3"/>
<path d="M191.9 154.4h12.3M192.5 159.8v7.6M192.5 140.3v12.3M196.9 149.3v12.4M255.5 157.6h7.4M255.5 151.2h7.4M259.1 153.9v7.4M259.1 147.6v7.3M266.8 154.3v14.6M270.6 154.4h7.4M274.3 150.7v7.4M284.6 157.3h7.4"/>
<path d="M288.3 153.6v7.4M296 157.3h7.4M298.6 142h7.4M299 155.4h14.6M299.7 153.6v7.4M306.3 148.1v14.6M310.3 159.8v7.6M71 163.6h7.5M141.7 161.6h14.6M188.7 163.6h7.6M259.5 161.6h14.6M306.5 163.6h7.6"/>
</g>
<!-- layer: Linha de centro (ISO) -->
<g fill="none" stroke="#000" stroke-width=".25">
<path d="M192.5 45.1v9.1M192.5 55.6v1.5M192.5 58.7v4M192.5 64.2v1.4M192.5 67.2v4M192.5 72.7v1.5M192.5 75.7v4M192.5 81.3v1.4M192.5 84.3v4M192.5 89.8v1.5M192.5 92.8v4M192.5 98.3v1.5"/>
<path d="M192.5 101.3v4M192.5 106.9v1.4M192.5 109.8v4.1M192.5 115.4v1.5M192.5 118.3v4.1M192.5 123.9v1.5M192.5 126.9v4M192.5 132.4v1.6M192.5 135.4v4.1M192.5 141v1.5M192.5 144v4M192.5 149.5v1.6"/>
<path d="M192.5 152.5v4.1M192.5 158v1.6M192.5 161.1v8.7"/>
</g>
<path d="M312.6 48.2l.8 .6-2.1 1.6z" fill="#f00"/>
<path d="M312.6 48.2l.8 .6-2.1 1.6zM368.8 44.3h-52.2l-3.6 4.2" fill="none" stroke="#f00" stroke-width=".24"/>
<path d="M70.5 182.6h2.5" fill="none" stroke="#f00" stroke-width=".24"/>
<path d="M70.5 182.6l2.5-.5v1z" fill="#f00"/>
<path d="M70.5 182.6l2.5-.5v1zM312 182.6h2.5" fill="none" stroke="#f00" stroke-width=".24"/>
<path d="M312 182.1l2.5 .5-2.5 .5z" fill="#f00"/>
<path d="M70.5 165.1v20M74.5 175.1h2.5M314.5 165.1v20M73 182.6h239M312 182.1l2.5 .5-2.5 .5z" fill="none" stroke="#f00" stroke-width=".24"/>
<path d="M74.5 175.1l2.5-.5v1z" fill="#f00"/>
<path d="M74.5 175.1l2.5-.5v1zM308 175.1h2.5" fill="none" stroke="#f00" stroke-width=".24"/>
<path d="M308 174.6l2.5 .5-2.5 .5z" fill="#f00"/>
<path d="M55.6 165.1v2.5M74.5 169.1v8.5M77 175.1h231M308 174.6l2.5 .5-2.5 .5zM310.5 169.1v8.5" fill="none" stroke="#f00" stroke-width=".24"/>
<path d="M55.1 165.1h.9l-.4 2.5z" fill="#f00"/>
<path d="M55.6 47.6v2.5M55.1 165.1h.9l-.4 2.5z" fill="none" stroke="#f00" stroke-width=".24"/>
<path d="M55.6 47.6l.4 2.5h-.9z" fill="#f00"/>
<path d="M53 47.6h20M55.6 47.6l.4 2.5h-.9zM55.6 50.1v115M53 167.6h20M63.1 161.1v2.5" fill="none" stroke="#f00" stroke-width=".24"/>
<path d="M62.5 161.1h1.1l-.5 2.5z" fill="#f00"/>
<path d="M63.1 51.6v2.5M62.5 161.1h1.1l-.5 2.5z" fill="none" stroke="#f00" stroke-width=".24"/>
<path d="M63.1 51.6l.5 2.5h-1.1z" fill="#f00"/>
<path d="M60.5 51.6h10.5M63.1 51.6l.5 2.5h-1.1zM63.1 54.1v107M60.5 163.6h10.5M368.5 175.1h2.5" fill="none" stroke="#f00" stroke-width=".24"/>
<path d="M368.5 175.1l2.5-.5v1z" fill="#f00"/>
<path d="M368.5 175.1l2.5-.5v1zM378 175.1h2.5" fill="none" stroke="#f00" stroke-width=".24"/>
<path d="M378 174.6l2.5 .5-2.5 .5z" fill="#f00"/>
<path d="M368.5 169.1v8.5M371 175.1h7M378 174.6l2.5 .5-2.5 .5zM380.5 169.1v8.5" fill="none" stroke="#f00" stroke-width=".24"/>
<path d="M236.1 51.9l-1.7 1.9" fill="none" stroke="#f00" stroke-width=".24"/>
<path d="M235.7 51.5l.8 .7-2.1 1.6z" fill="#f00"/>
<path d="M156 52.1l-1.6 1.9M235.7 51.5l.8 .7-2.1 1.6zM294.6 44.5h-52.3l-6.2 7.4" fill="none" stroke="#f00" stroke-width=".24"/>
<path d="M155.6 51.8l.7 .6-1.9 1.6z" fill="#f00"/>
<path d="M155.6 51.8l.7 .6-1.9 1.6zM208.9 44.8h-46.9l-6 7.3" fill="none" stroke="#f00" stroke-width=".24"/>
<!-- layer: Marca de centro (ISO) -->
<g fill="none" stroke="#000" stroke-width=".25">
<path d="M97.5 73.9h13.1M104.1 67.4v13M215.3 73.9h13M221.8 67.4v13M96.6 91.6h11.5M102.4 97.9h10.1M103.1 85.1v13M104.1 91.5h10.1M105 98.5v11.5M107.4 92.9v10M109.2 85v11.5M109.5 95.8h9.9"/>
<path d="M114.4 90.8v11.5M214.3 91.6h11.6M220.2 97.9h10M220.9 85.1v13M221.9 91.5h10M222.8 98.5v11.5M225.2 92.9v10M226.9 85v11.5M227.2 95.8h10M232.2 90.8v11.5M98.5 103.5h13M127.3 114.3h11.4"/>
<path d="M129.7 119.7h11.5M132.3 109.3v10M134.7 114.7v10M216.3 103.5h13M245 114.3h11.5M247.5 119.7h11.5M250 109.3v10M252.5 114.7v10M84.9 137.8h13M85.3 130.6h11.5M90.4 124.1v11.5M91.4 132.8v11.5"/>
<path d="M92.1 133.7h11.5M93.9 139.6h13M98.6 128.8v9.9M100.4 134.6v11.5M129 125.1h11.5M135.5 120.1v11.5M202.7 137.8h13M203.1 130.6h11.5M208.2 124.1v11.5M209.2 132.8v11.5M209.9 133.7h11.5M211.6 139.6h13"/>
<path d="M216.4 128.8v9.9M218.1 134.6v11.5M246.8 125.1h11.5M253.3 120.1v11.5M92.8 149.3h11.5M97.9 142.9v13M210.6 149.3h11.5M215.6 142.9v13"/>
</g>
<text font-size="8.1" x="30" y="17.2">ELG-02-373</text>
<g font-size="5.6">
<text x="250.1" y="36.6">1,68 Passante (14x)</text>
<text x="165" y="43.4">Ø12 Passante (28x)</text>
<text x="259.7" y="42.7">10</text>
<text x="271.3" y="42.7">5</text>
<text x="319.6" y="42.8">M4x0.7 Passante (6x)</text>
<text x="54.5" y="111.2" transform="rotate(-90 54.5 111.2)">150</text>
<text x="62" y="111.4" transform="rotate(-90 62 111.4)">140</text>
<text x="188.4" y="174">295</text>
<text x="372" y="174">15</text>
<text x="188.4" y="181.5">305</text>
<text x="259.7" y="242.1">Denominação</text>
<text x="313.8" y="241.9">Qtd</text>
<text x="336.2" y="241.9">Material</text>
<text x="378.7" y="242.1">Dimensões</text>
<text x="301.6" y="248.6">LISTA DE MATERIAL</text>
</g>
<g font-size="4.8">
<text x="245.4" y="36.6">⌀</text>
<text x="245.4" y="42.7">⌴ ⌀</text>
<text x="265.7" y="42.7">↧</text>
</g>
<g font-size="4">
<text x="247.6" y="235.3">Topo Pressor TP ODU 9K,12K,18k</text>
<text x="317.3" y="235.3">1</text>
<text x="336.7" y="235.4">Acrílico TP</text>
<text x="376.4" y="235.3">15 x 150 x 305 mm</text>
<text x="318.1" y="253.4">Elgin</text>
<text x="253.1" y="258.8">Willian Pinheiro</text>
<text x="318.1" y="263.8">ELG-02-373</text>
<text x="318.1" y="258.8">ICT</text>
<text x="318.1" y="268.5">Topo Pressor TP ODU 9K,12K,18k</text>
<text x="318.1" y="273.8">00</text>
<text x="318.1" y="278.7">Acrílico TP, 15 x 150 x 305 mm</text>
<text x="382" y="278.6">1 : 1,25</text>
<text x="402.5" y="278.8">A3</text>
<text x="318.1" y="283.4">0,499 kg</text>
<text x="401.4" y="288.8">1 / 1</text>
</g>
<g font-size="3.2">
<text x="252.9" y="253.5">Nome</text>
<text x="286.9" y="253.5">Data</text>
<text x="303.9" y="253.5">Cliente:</text>
<text x="235.9" y="263.6">Revisado</text>
<text x="235.9" y="258.2">Projetado</text>
<text x="286.9" y="258.6">12/05/2025</text>
<text x="303.9" y="263.3">Código:</text>
<text x="303.9" y="258.2">Projeto:</text>
<text x="235.9" y="268.2">Aprovado</text>
<text x="303.9" y="268.5">Descrição:</text>
<text x="303.9" y="273.5">Rev.:</text>
<text x="378.9" y="273.5">Escala:</text>
<text x="396.4" y="273.5">Tamanho:</text>
<text x="303.9" y="278.6">Material:</text>
<text x="303.9" y="283.6">Peso:</text>
<text x="396.4" y="283.6">Folha:</text>
</g>
<g font-size="2.4">
<text x="238.3" y="273.4">Tolerância Linear Permitida</text>
<text x="271.5" y="273.2">Tolerância Angular Permitida</text>
<text x="237.3" y="278.3">1~50</text>
<text x="244.8" y="278.3">51~100</text>
<text x="252.7" y="278.3">101~250</text>
<text x="261" y="278.3">251~1000</text>
<text x="270.5" y="278.3">0~45°</text>
<text x="278.4" y="278.3">45~90°</text>
<text x="286.6" y="278.3">90~135°</text>
<text x="295.1" y="278.3">135~180°</text>
<text x="235.6" y="287.1">Dimensões em milímetros.</text>
<text x="236.6" y="283.1">±0,05</text>
<text x="245.3" y="283.1">±0,10</text>
<text x="253.6" y="283.1">±0,25</text>
<text x="262.6" y="283.1">±0,5</text>
<text x="270.1" y="283.1">±0,50°</text>
<text x="278.8" y="283.1">±1,00°</text>
<text x="287.3" y="283.1">±1,50°</text>
<text x="295.6" y="283.1">±2,00°</text>
<text x="303.7" y="287.1">Este desenho é propriedade da DELTA SOLLUTIONS. A reprodução, uso ou</text>
<text x="235.6" y="289.2">Chanfros não especificados 0,5x45°.</text>
<text x="303" y="289.2">divulgação a terceiros não deve ser feita sem prévia autorização.</text>
</g>
</svg>
